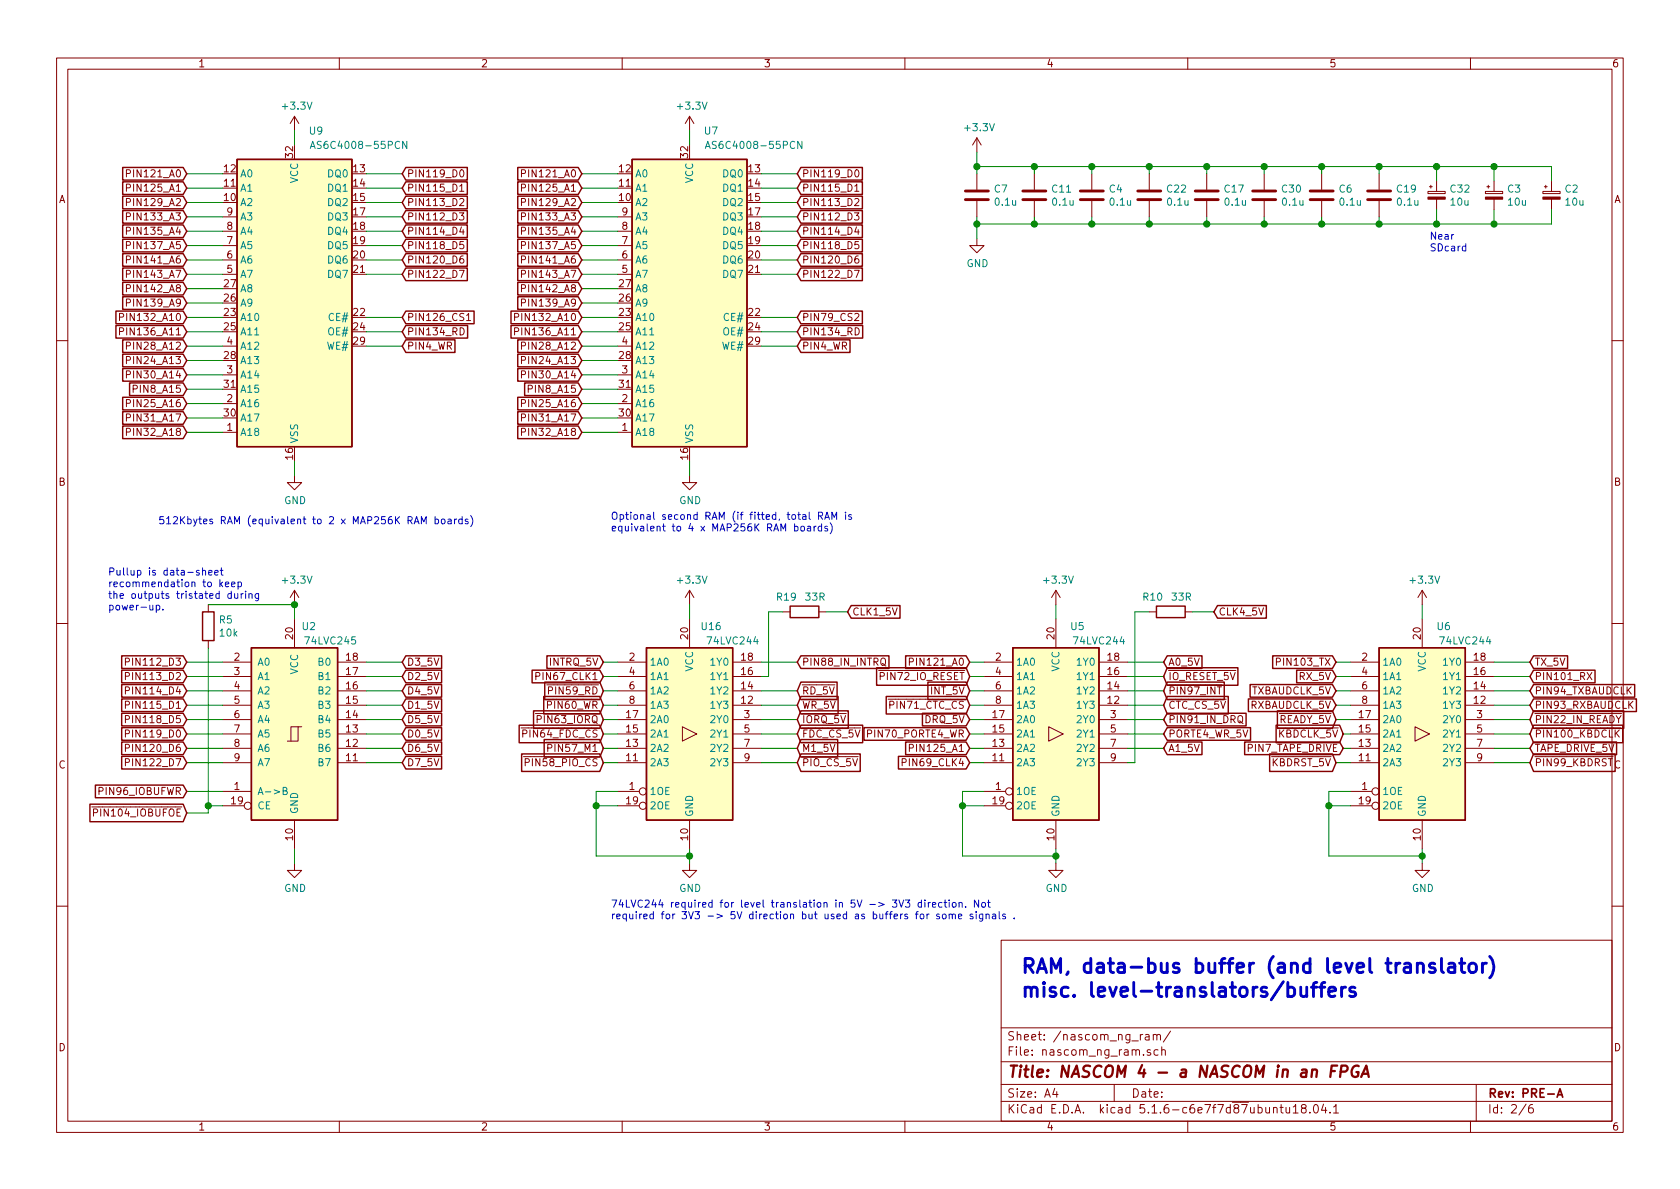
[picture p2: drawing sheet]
<svg xmlns="http://www.w3.org/2000/svg" width="297mm" height="210mm" viewBox="0 0 297 210" stroke-linecap="round" stroke-linejoin="round" font-family="sans-serif">
<g fill="none" stroke="#840000" stroke-width=".18">
<path d="M10 10.3h277v189.9h-277zM12 12.2h273v186.1h-273zM60 10.3v1.9M110 10.3v1.9M160 10.3v1.9M210 10.3v1.9M260 10.3v1.9M22.4 30.7l.6-.1v-.5l-.2-.1h-.4v1.3M22.4 33.2h.6v-.5l-.2-.1h-.4v1.2M22.4 38.3l.6-.1v-.4l-.2-.2h-.4v1.3M22.4 35.8l.6-.1v-.5l-.2-.1h-.4v1.3M39.4 38.3h2.5"/>
<path d="M52.1 20.6v2.5M52.1 20.6l-.8 1.2M52.1 20.6l.7 1.2M81.2 37.6h.8l-.4 .5 .3 .1 .1 .5-.2 .2-.6-.1M81.3 35.2l.5-.1 .2 .4-.8 .9h.8M81.3 32.9l.3-.3v1.2M81.3 33.8h.7M81.4 30.1l.2-.1a.67 .67 0 0 1 .4 .7 .67 .67 0 0 1-.4 .6l-.3-.5zM92.2 30.7l.6-.1 .1-.5-.2-.1h-.5v1.3M92.2 33.2h.6l.1-.5-.2-.1h-.5v1.2M92.2 38.3l.6-.1 .1-.4-.2-.2h-.5v1.3M92.2 35.8l.6-.1 .1-.5-.2-.1h-.5v1.3"/>
<path d="M109.2 38.3h2.6M121.9 20.6l-.7 1.2M121.9 20.6v2.5M121.9 20.6l.8 1.2M151.1 37.6h.8l-.5 .5 .4 .1 .1 .5-.3 .2-.5-.1M151.1 32.9l.4-.3v1.2M151.1 35.2l.5-.1 .3 .4-.8 .9h.8M151.1 33.8h.8M151.3 30.1l.1-.1a.67 .67 0 0 1 .5 .7 .67 .67 0 0 1-.5 .6 .83 .83 0 0 1-.1-1.2zM172.7 24.4l-.7 1.2M172.7 24.4v2.5M172.7 30.7v2.8"/>
<path d="M172.7 35.6v2.7M172.7 24.4l.8 1.2M182.9 30.7v2.8M182.9 35.6v2.7M193 30.7v2.8M193 35.6v2.7M203.2 30.7v2.8M203.2 35.6v2.7M213.4 30.7v2.8M213.4 35.6v2.7M223.5 30.7v2.8M223.5 35.6v2.7"/>
<path d="M233.7 30.7v2.8M233.7 35.6v2.7M243.8 30.7v2.8M243.8 35.6v2.7M252.5 33.9h3v.3h-3zM252.7 33h.5M253 32.8v.5M254 32v1.9M254 35.2v1.9M262.6 33.9h3.1v.3h-3.1zM262.9 33h.5M263.1 32.8v.5"/>
<path d="M264.2 32v1.9M264.2 35.2v1.9M272.8 33.9h3v.3h-3zM273 33h.6M273.3 32.8v.5M274.3 32v1.9M274.3 35.2v1.9M21.1 58.6h.6l.2-.2-.1-.3-.2-.1h-.5v1.2M21.1 56.1l.6-.1 .2-.2-.1-.3-.2-.1h-.5v1.3M22.4 40.8h.6v-.5l-.2-.1h-.4v1.2M22.4 43.4l.6-.1v-.5l-.2-.1h-.4v1.3M22.4 45.9h.6v-.5l-.2-.1h-.4v1.2"/>
<path d="M22.4 53.5h.6v-.5l-.2-.1h-.4v1.2M22.4 51l.6-.1v-.4l-.2-.2h-.4v1.3M22.4 48.5l.6-.1v-.5l-.2-.1h-.4v1.3M39.4 48.5h2.5M39.4 46h2.5M39.4 43.4h2.5M39.4 40.9h2.5M81.2 47.8h.9l-.6 1.3M81.4 58a.64 .64 0 0 1 .7 .6 .64 .64 0 0 1-.7 .6zM81.6 40.1l-.3 .9h.8M81.9 45.3h-.4a.81 .81 0 0 0 0 1.2h.4l.1-.5-.2-.3h-.3l-.2 .3M81.9 40.6v.8"/>
<path d="M81.9 42.7h-.5l-.1 .6 .5-.1 .2 .3v.3l-.2 .2-.5-.1M82.5 55.8l.4-.4v1.3M82.5 56.7h.7M91 56.1l.6-.1 .1-.2-.1-.3-.1-.1h-.5v1.3M91 58.6h.6l.1-.2-.1-.3-.1-.1h-.5v1.2M92.2 53.5h.6l.1-.5-.2-.1h-.5v1.2M92.2 48.5l.6-.1 .1-.5-.2-.1h-.5v1.3M92.2 51l.6-.1 .1-.4-.2-.2h-.5v1.3M92.2 45.9h.6l.1-.5-.2-.1h-.5v1.2M92.2 40.8h.6l.1-.5-.2-.1h-.5v1.2M92.2 43.4l.6-.1 .1-.5-.2-.1h-.5v1.3M109.2 48.5h2.6"/>
<path d="M109.2 46h2.6M109.2 43.4h2.6M109.2 40.9h2.6M151.1 47.8h.8l-.5 1.3M151.1 55.5l.5-.1 .3 .4-.8 .9h.8M151.2 58a.64 .64 0 0 1 .7 .6 .64 .64 0 0 1-.7 .6zM151.4 40.1l-.3 .9h.8M151.7 45.3h-.3a.81 .81 0 0 0 0 1.2h.3l.2-.5-.3-.3h-.2l-.3 .3M151.7 40.6v.8M151.8 42.7h-.6l-.1 .6 .5-.1 .3 .3v.3l-.3 .2-.5-.1M172.7 42.2v1.2h1.3l-1.3 1.3-1.3-1.3h1.3M10 60.2h2"/>
<path d="M22.4 63.7l.6-.1v-.4l-.2-.2h-.4v1.3M22.4 61.2l.6-.1v-.5l-.2-.1h-.4v1.3M22.4 76.4l.6-.1v-.4l-.2-.2h-.4v1.3M22.4 73.9l.6-.1v-.5l-.2-.1h-.4v1.3M22.4 71.3h.6v-.5l-.2-.1h-.4v1.2M22.4 66.2h.6v-.5l-.2-.1h-.4v1.2M23.5 68.8l.7-.1v-.5l-.7-.1v1.3M39.4 76.4h2.5M39.4 71.4h2.5M39.4 66.3h2.5M39.4 61.2h2.5M92.2 66.2h.6l.1-.5-.2-.1h-.5v1.2"/>
<path d="M92.2 71.3h.6l.1-.5-.2-.1h-.5v1.2M92.2 73.9l.6-.1 .1-.5-.2-.1h-.5v1.3M92.2 76.4l.6-.1 .1-.4-.2-.2h-.5v1.3M92.2 61.2l.6-.1 .1-.5-.2-.1h-.5v1.3M92.2 63.7l.6-.1 .1-.4-.2-.2h-.5v1.3M93.4 68.8l.7-.1v-.5l-.7-.1v1.3M109.2 76.4h2.6M109.2 71.4h2.6M109.2 66.3h2.6M109.2 61.2h2.6M285 60.2h2M52.1 84.1v1.2h1.2l-1.2 1.3-1.3-1.3h1.3"/>
<path d="M121.9 84.1v1.2h1.3l-1.3 1.3-1.3-1.3h1.3M10 110.3h2M22.2 117l.6-.1v-.4l-.1-.1h-.5v1.2M22.2 119.6l.6-.1v-.5l-.1-.1h-.5v1.3M36.8 106.9v1.3M36.8 113.3v1.2M39.4 119.6h5M39.4 117.1h5M52.1 104.4l-.8 1.3M52.1 104.4v2.5M52.1 109.5v5M52.1 104.4l.7 1.3"/>
<path d="M59.7 119.6h5.1M59.7 117.1h5.1M94.7 119.6l.7-.1v-.5l-.2-.1h-.5v1.3M109.2 119.6h5.1M109.2 117.1h5.1M121.9 104.4v2.5M121.9 109.5v5M121.9 104.4l-.7 1.3M121.9 104.4l.8 1.3M129.5 119.6h5.1M129.5 117.1h5.1M138.4 108.2h1.3"/>
<path d="M144.8 108.2h1.2M155.3 118.6h1.3M155.8 116.6l.2-.2a.44 .44 0 0 1 .6 .4l-.1 .7-.2 .1h-.4a1 1 0 0 1-.1-1zM156 117.3l.6 .5M160.8 117h.6v-.5l-.1-.1h-.5v1.2M174 119.6h5.1M174 117.1h5.1M186.7 104.4l-.8 1.3M186.7 104.4v2.5M186.7 109.5v5M186.7 104.4l.8 1.3M194.3 119.6h5.1"/>
<path d="M194.3 117.1h5.1M203.2 108.2h1.3M209.5 108.2h1.3M225.7 117l.6-.1v-.4l-.1-.1h-.5v1.2M238.8 119.6h5M238.8 117.1h5M251.5 104.4v2.5M251.5 109.5v5M251.5 104.4l-.8 1.3M251.5 104.4l.7 1.3M259.1 119.6h5.1M259.1 117.1h5.1"/>
<path d="M280.6 118.9l.9 1.3M281.5 118.9l-.9 1.3M285 110.3h2M22.2 127.2l.6-.1v-.4l-.1-.2h-.5v1.3M22.2 134.8l.6-.1v-.4l-.1-.1h-.5v1.2M22.2 132.3l.6-.1v-.5l-.1-.1h-.5v1.3M22.2 122.1l.6-.1v-.4l-.1-.1h-.5v1.2M22.2 124.7l.6-.1v-.5l-.1-.1h-.5v1.3M22.2 129.7l.6-.1v-.4l-.1-.1h-.5v1.2M39.4 139.9h5M39.4 134.9h5M39.4 124.7h5"/>
<path d="M39.4 132.3h5M39.4 122.2h5M39.4 129.8h5M39.4 127.2h5M52.7 128.5h-1.3v2.6M53.3 128.5h-.6v2.6h-1.9M59.7 134.9h5.1M59.7 124.7h5.1M59.7 132.3h5.1M59.7 122.2h5.1M59.7 129.8h5.1M59.7 127.2h5.1"/>
<path d="M92.1 128.7h1.3M92.4 129.7l.7-.1v-.4l-.7-.1v1.2M92.6 133.8h1.2M92.9 134.8h.6l.1-.2-.1-.3-.2-.1h-.4v1.2M94.7 126.2h1.2M95 127.2l.7-.1v-.4l-.7-.2v1.3M96.5 123.6h1.3M96.9 132.3l.6-.1 .1-.2-.1-.3-.2-.1h-.4v1.3M109.2 139.9h3.8M109.2 134.9h5.1M109.2 124.7h5.1M109.2 132.3h5.1"/>
<path d="M109.2 122.2h5.1M109.2 129.8h5.1M109.2 127.2h5.1M120.6 128.5l2.6 1.3-2.6 1.3zM129.5 134.9h5.1M129.5 124.7h5.1M129.5 132.3h5.1M129.5 122.2h5.1M129.5 129.8h5.1M129.5 127.2h5.1M157 123.6h1.3M159.5 134.8h.6l.1-.5-.2-.1h-.5v1.2"/>
<path d="M160.8 132.3l.6-.1v-.5l-.1-.1h-.5v1.3M174 139.9h3.8M174 134.9h5.1M174 124.7h5.1M174 132.3h5.1M174 122.2h5.1M174 129.8h5.1M174 127.2h5.1M185.4 128.5l2.6 1.3-2.6 1.3zM194.3 134.9h5.1M194.3 124.7h5.1M194.3 132.3h5.1"/>
<path d="M194.3 122.2h5.1M194.3 129.8h5.1M194.3 127.2h5.1M215.2 121.5h.8M218.9 126.7a.45 .45 0 0 1 .8 0 .88 .88 0 0 1-.3 1.1h-.4a1.07 1.07 0 0 1-.1-1.1zM219.1 127.5l.7 .4M238.8 139.9h3.8M238.8 134.9h5M238.8 124.7h5M238.8 132.3h5M238.8 122.2h5M238.8 129.8h5"/>
<path d="M238.8 127.2h5M250.2 128.5l2.5 1.3-2.5 1.3zM259.1 134.9h5.1M259.1 124.7h5.1M259.1 132.3h5.1M259.1 122.2h5.1M259.1 129.8h5.1M259.1 127.2h5.1M284.4 134.2h.7M285.7 129.6l.6 .7M286.3 129.1l-.7 .7M288.2 124.6l.5 .7"/>
<path d="M288.7 124l-.7 .7M16.2 142.7h1.3M16.5 143.7h.6l.2-.2-.1-.3-.2-.2h-.5v1.3M39.4 142.5h3.8M52.1 152.6v1.3h1.2l-1.2 1.3-1.3-1.3h1.3M52.1 145v5.1M109.2 142.5h3.8M121.9 152.6v1.3h1.3l-1.3 1.3-1.3-1.3h1.3M121.9 145v5.1M174 142.5h3.8M186.7 152.6v1.3h1.3l-1.3 1.3-1.3-1.3h1.3M186.7 145v5.1"/>
<path d="M238.8 142.5h3.8M251.5 152.6v1.3h1.2l-1.2 1.3-1.3-1.3h1.3M251.5 145v5.1M10 160.2h2M177 166.3h108v32h-108zM285 160.2h2M60 198.3v1.9M110 198.3v1.9M160 198.3v1.9M177 194.8h108M177 191.8h108M177 187.8h108"/>
<path d="M177 181.8h108M186.5 192.5l-.4 1h1M186.8 193v1M197 191.8v3M202.5 183h.6l.1 .9M203.2 183.3l-.5 .1-.2 .2 .2 .3 .5-.1M203.4 185.7a.37 .37 0 0 0-.6 .1l.1 .2 .5 .2 .1 .1-.2 .3-.5-.1M203.9 183.1l.1-.1a.37 .37 0 0 1 .5 .1v.8M203.9 182.9v1M204.5 183.1l.2-.2 .4 .1 .1 .9M204.7 185.7l-.4-.1-.3 .3 .1 .6 .2 .1 .4-.1M205.4 185.7h.1a.37 .37 0 0 1 .5 .1v.8"/>
<path d="M205.4 185.1v1.5M207 182.3l-1.3 2M210 198.3v1.9M225.2 196l.2-.2 .3 .1 .1 .9M226.3 195.8h.6M226.5 195.3v1.3l.4 .2M227.4 195.8l.1 .9 .3 .1 .2-.1M228 195.8v1M228.7 195.8l.4-.5v1.5M228.7 196.8h.8M230.4 196l-.3-.2v-.3a.48 .48 0 0 1 .8 0l-.1 .4-.7 .2v.4l.3 .3h.3l.2-.3v-.4l-.2-.1M231.6 196.7v.1"/>
<path d="M232.4 195.4l.2-.1a.8 .8 0 0 1 .5 .8 .8 .8 0 0 1-.5 .7 1 1 0 0 1-.2-1.4zM234 195.2l-.3 1.1h.9M234.4 195.8v1M235.2 196.7v.1M235.8 195.8l.4-.5v1.5M235.8 196.8h.9M260 198.3v1.9M261 191.8v6.5M269.8 195.2l-1.2 2M271 195.3a.62 .62 0 0 0-.7 .7v.7l.3 .1 .4-.1 .1-.5-.1-.2-.4-.1-.3 .3"/>
<circle cx="113.7" cy="139.9" r=".63"/>
<circle cx="178.4" cy="139.9" r=".63"/>
<circle cx="243.2" cy="139.9" r=".63"/>
<circle cx="43.8" cy="142.5" r=".63"/>
<circle cx="113.7" cy="142.5" r=".63"/>
<circle cx="178.4" cy="142.5" r=".63"/>
<circle cx="243.2" cy="142.5" r=".63"/>
</g>
<path d="M275.3 194l.5-1.5 .5 1.5M275.5 193.6h.7" fill="none" stroke="#840000" stroke-width=".3"/>
<path d="M235.4 189.4h.6M236.4 188.4h-.9l-.3 2M237.1 189.5h.7a.56 .56 0 0 0 .5-.5 .56 .56 0 0 0-.4-.6h-.7l-.3 2M240.2 188.5a1.01 1.01 0 0 0-1.1 .3 1.01 1.01 0 0 0-.1 1.2 .65 .65 0 0 0 1.1 .3l.1-.7h-.4M240.7 190.4l.9-2 .4 2M240.9 189.9h1" fill="none" stroke="#840000" stroke-width=".41"/>
<g fill="none" stroke="#840000" stroke-width=".25">
<path d="M21.7 39.8h10.7l.6 1.1-.6 1.1h-10.7zM21.7 29.6h10.7l.6 1.1-.6 1.1h-10.7zM21.7 32.2h10.7l.6 1.1-.6 1.1h-10.7zM21.7 37.2h10.7l.6 1.1-.6 1.2h-10.7zM21.7 34.7h10.7l.6 1.1-.6 1.1h-10.7zM41.9 28.2h20.3v50.8h-20.3zM71.8 37.2h10.8v2.3h-10.8l-.7-1.2zM71.8 29.6h10.8v2.2h-10.8l-.7-1.1zM71.8 39.8h10.8v2.2h-10.8l-.7-1.1zM71.8 34.7h10.8v2.2h-10.8l-.7-1.1zM71.8 32.2h10.8v2.2h-10.8l-.7-1.1zM91.5 29.6h10.7l.7 1.1-.7 1.1h-10.7z"/>
<path d="M91.5 32.2h10.7l.7 1.1-.7 1.1h-10.7zM91.5 37.2h10.7l.7 1.1-.7 1.2h-10.7zM91.5 39.8h10.7l.7 1.1-.7 1.1h-10.7zM91.5 34.7h10.7l.7 1.1-.7 1.1h-10.7zM111.8 28.2h20.3v50.8h-20.3zM141.6 29.6h10.9v2.2h-10.9l-.6-1.1zM141.6 32.2h10.9v2.2h-10.9l-.6-1.1zM141.6 34.7h10.9v2.2h-10.9l-.6-1.1zM141.6 37.2h10.9v2.3h-10.9l-.6-1.2zM141.6 39.8h10.9v2.2h-10.9l-.6-1.1zM20.5 57.6h11.9l.6 1.1-.6 1.1h-11.9zM20.5 55h11.9l.6 1.1-.6 1.1h-11.9z"/>
<path d="M21.7 42.3h10.7l.6 1.1-.6 1.1h-10.7zM21.7 44.9h10.7l.6 1.1-.6 1.1h-10.7zM21.7 52.5h10.7l.6 1.1-.6 1.1h-10.7zM21.7 49.9h10.7l.6 1.1-.6 1.2h-10.7zM21.7 47.4h10.7l.6 1.1-.6 1.1h-10.7zM71.8 44.9h10.8v2.2h-10.8l-.7-1.1zM71.8 42.3h10.8v2.2h-10.8l-.7-1.1zM71.8 57.6h10.9v2.2h-10.9l-.7-1.1zM71.8 55h12v2.2h-12l-.7-1.1zM71.8 47.4h10.8v2.2h-10.8l-.7-1.1zM90.3 55h11.9l.7 1.1-.7 1.1h-11.9zM90.3 57.6h11.9l.7 1.1-.7 1.1h-11.9z"/>
<path d="M91.5 52.5h10.7l.7 1.1-.7 1.1h-10.7zM91.5 47.4h10.7l.7 1.1-.7 1.1h-10.7zM91.5 49.9h10.7l.7 1.1-.7 1.2h-10.7zM91.5 44.9h10.7l.7 1.1-.7 1.1h-10.7zM91.5 42.3h10.7l.7 1.1-.7 1.1h-10.7zM141.6 47.4h10.9v2.2h-10.9l-.6-1.1zM141.6 44.9h10.9v2.2h-10.9l-.6-1.1zM141.6 42.3h10.9v2.2h-10.9l-.6-1.1zM141.6 57.6h10.9v2.2h-10.9l-.6-1.1zM141.6 55h10.9v2.2h-10.9l-.6-1.1zM21.7 62.6h10.7l.6 1.1-.6 1.2h-10.7zM21.7 60.1h10.7l.6 1.1-.6 1.1h-10.7z"/>
<path d="M21.7 75.3h10.7l.6 1.1-.6 1.2h-10.7zM21.7 72.8h10.7l.6 1.1-.6 1.1h-10.7zM21.7 70.3h10.7l.6 1.1-.6 1.1h-10.7zM21.7 65.2h10.7l.6 1.1-.6 1.1h-10.7zM22.9 67.7h9.5l.6 1.1-.6 1.1h-9.5zM71.8 60.1h8.6v2.2h-8.6l-.7-1.1zM91.5 65.2h10.7l.7 1.1-.7 1.1h-10.7zM91.5 70.3h10.7l.7 1.1-.7 1.1h-10.7zM91.5 72.8h10.7l.7 1.1-.7 1.1h-10.7zM91.5 75.3h10.7l.7 1.1-.7 1.2h-10.7zM91.5 60.1h10.7l.7 1.1-.7 1.1h-10.7zM91.5 62.6h10.7l.7 1.1-.7 1.2h-10.7z"/>
<path d="M92.8 67.7h9.4l.7 1.1-.7 1.1h-9.4zM141.6 60.1h8.7v2.2h-8.7l-.6-1.1zM21.5 116h10.9l.6 1.1-.6 1.1h-10.9zM21.5 118.5h10.9l.6 1.1-.6 1.1h-10.9zM35.8 108.2h2v5.1h-2zM44.4 114.5h15.3v30.5h-15.3zM71.8 116h6.3v2.2h-6.3l-.7-1.1zM71.8 118.5h6.3v2.2h-6.3l-.7-1.1zM94.1 118.5h11.9l.7 1.1-.7 1.1h-11.9zM96.7 116h9.3l.7 1.1-.7 1.1h-9.3zM114.3 114.5h15.2v30.5h-15.2zM139.7 107.2h5.1v2h-5.1z"/>
<path d="M141.6 116h15.6v2.2h-15.6l-.6-1.1zM150.5 107.1h8.6v2.2h-8.6l-.6-1.1zM155 118.1h15.8l.6 1.5-.6 1.6h-15.8zM160.1 116h10.7l.6 1.1-.6 1.1h-10.7zM179.1 114.5h15.2v30.5h-15.2zM204.5 107.2h5v2h-5zM206.4 116h6.1v2.2h-6.1l-.7-1.1zM206.4 118.1h12.5v3.1h-12.5l-.7-1.6zM215.3 107.1h8.6v2.2h-8.6l-.7-1.1zM225 116h10.6l.6 1.1-.6 1.1h-10.6zM229.3 118.5h6.3l.6 1.1-.6 1.1h-6.3zM243.8 114.5h15.3v30.5h-15.3z"/>
<path d="M271.1 116h6.1v2.2h-6.1l-.6-1.1zM271.1 118.5h10.9v2.2h-10.9l-.6-1.1zM16.9 138.8h15.5l.6 1.1-.6 1.2h-15.5zM21.5 126.1h10.9l.6 1.1-.6 1.2h-10.9zM21.5 133.8h10.9l.6 1.1-.6 1.1h-10.9zM21.5 131.2h10.9l.6 1.1-.6 1.1h-10.9zM21.5 121.1h10.9l.6 1.1-.6 1.1h-10.9zM21.5 123.6h10.9l.6 1.1-.6 1.1h-10.9zM21.5 128.7h10.9l.6 1.1-.6 1.1h-10.9zM71.8 121.1h6.3v2.2h-6.3l-.7-1.1zM71.8 126.1h6.3v2.3h-6.3l-.7-1.2zM71.8 123.6h6.3v2.2h-6.3l-.7-1.1z"/>
<path d="M71.8 131.2h6.3v2.2h-6.3l-.7-1.1zM71.8 133.8h6.3v2.2h-6.3l-.7-1.1zM71.8 128.7h6.3v2.2h-6.3l-.7-1.1zM91.8 128.2h14.2l.7 1.6-.7 1.5h-14.2zM92.2 133.3h13.8l.7 1.6-.7 1.5h-13.8zM94.3 125.7h11.7l.7 1.5-.7 1.6h-11.7zM96.1 123.2h9.9l.7 1.5-.7 1.6h-9.9zM96.2 130.8h9.8l.7 1.5-.7 1.6h-9.8zM96.3 120.6h9.7l.7 1.6-.7 1.5h-9.7zM141.6 120.6h6.4v3.1h-6.4l-.6-1.5zM141.6 123.2h6.6v3.1h-6.6l-.6-1.6zM141.6 125.7h8.4v3.1h-8.4l-.6-1.6z"/>
<path d="M141.6 133.3h10.5v3.1h-10.5l-.6-1.5zM141.6 128.2h10.9v3.1h-10.9l-.6-1.5zM141.6 130.8h6.5v3.1h-6.5l-.6-1.6zM152.8 128.7h18l.6 1.1-.6 1.1h-18zM156.7 123.2h14.1l.6 1.5-.6 1.6h-14.1zM158.9 133.8h11.9l.6 1.1-.6 1.1h-11.9zM160.1 131.2h10.7l.6 1.1-.6 1.1h-10.7zM163.1 126.1h7.7l.6 1.1-.6 1.2h-7.7zM164.1 120.6h6.7l.6 1.6-.6 1.5h-6.7zM206.4 126.1h13.9v2.3h-13.9l-.7-1.2zM206.4 120.6h10.1v3.1h-10.1l-.7-1.5zM206.4 131.2h6.1v2.2h-6.1l-.7-1.1z"/>
<path d="M206.4 123.2h10.8v3.1h-10.8l-.7-1.6zM206.4 128.7h14.7v2.2h-14.7l-.7-1.1zM220.1 131.2h16.8l.6 1.1-.6 1.1h-16.8zM220.7 123.6h14.9l.6 1.1-.6 1.1h-14.9zM221 121.1h14.6l.6 1.1-.6 1.1h-14.6zM224.5 133.3h11.1l.6 1.6-.6 1.5h-11.1zM225.6 128.2h11.3l.6 1.6-.6 1.5h-11.3zM225.9 125.7h9.7l.6 1.5-.6 1.6h-9.7zM271.1 133.3h14.5v3.1h-14.5l-.6-1.5zM271.1 128.2h15.8v3.1h-15.8l-.6-1.5zM271.1 123.6h18.2v2.2h-18.2l-.6-1.1zM271.1 121.1h17.9v2.2h-17.9l-.6-1.1z"/>
<path d="M271.1 131.2h14.7v2.2h-14.7l-.6-1.1zM271.1 125.7h16v3.1h-16l-.6-1.6zM15.9 142.2h16.5l.6 1.6-.6 1.5h-16.5z"/>
</g>
<g fill="none" stroke="#840000" stroke-width=".51">
<path d="M170.7 35.3h4.1M170.7 33.8h4.1M180.8 35.3h4.1M180.8 33.8h4.1M191 35.3h4.1M191 33.8h4.1M201.2 35.3h4M201.2 33.8h4M211.3 35.3h4.1M211.3 33.8h4.1M221.5 35.3h4.1M221.5 33.8h4.1"/>
<path d="M231.6 35.3h4.1M231.6 33.8h4.1M241.8 35.3h4.1M241.8 33.8h4.1"/>
</g>
<g fill="#ffffc2" stroke="#ffffc2" stroke-width=".18">
<path d="M111.8 28.2h20.3v50.8h-20.3z"/>
<path d="M41.9 28.2h20.3v50.8h-20.3z"/>
<path d="M179.1 114.5h15.2v30.5h-15.2z"/>
<path d="M114.3 114.5h15.2v30.5h-15.2z"/>
<path d="M44.4 114.5h15.3v30.5h-15.3z"/>
<path d="M243.8 114.5h15.3v30.5h-15.3z"/>
</g>
<path d="M54.9 26.3l.4-1.3 .4 1.3M55 25.9h.6M71.9 25v1.3l-.7-1.3v1.3M124.7 26.3l.4-1.3 .5 1.3M124.8 25.9h.7M141.8 25v1.3l-.8-1.3v1.3M50.1 139.8h.5l.1-.4-.6-.2v1.3h.4l.3-.2v-.2l-.3-.3" fill="none" stroke="#008484" stroke-width=".18"/>
<g fill="#840000" stroke="#840000" stroke-width=".18">
<path d="M252.5 34.8h3v.4h-3z"/>
<path d="M272.8 34.8h3v.4h-3z"/>
<path d="M262.6 34.8h3.1v.4h-3.1z"/>
</g>
<g fill="none" stroke="#008400" stroke-width=".18">
<path d="M33 30.7h6.4M33 33.3h6.4M33 35.8h6.4M33 38.3h6.4M52.1 23.1v2.5M64.8 30.7h6.3M64.8 33.3h6.3M64.8 35.8h6.3M64.8 38.3h6.3M102.9 30.7h6.3M102.9 33.3h6.3M102.9 35.8h6.3"/>
<path d="M102.9 38.3h6.3M121.9 23.1v2.5M134.6 30.7h6.4M134.6 33.3h6.4M134.6 35.8h6.4M134.6 38.3h6.4M172.7 29.5h101.6v2.5M172.7 26.9v3.8M172.7 38.3v3.9M182.9 29.5v1.2M182.9 38.3v1.3M193 29.5v1.2"/>
<path d="M193 38.3v1.3M203.2 29.5v1.2M203.2 38.3v1.3M213.4 29.5v1.2M213.4 38.3v1.3M223.5 29.5v1.2M223.5 38.3v1.3M233.7 29.5v1.2M233.7 38.3v1.3M243.8 29.5v1.2M243.8 38.3v1.3M254 29.5v2.5"/>
<path d="M254 37.1v2.5M264.2 29.5v2.5M264.2 37.1v2.5M274.3 37.1v2.5h-101.6M33 48.5h6.4M33 51h6.4M33 53.6h6.4M33 56.1h6.4M33 58.7h6.4M33 40.9h6.4M33 43.4h6.4M33 46h6.4"/>
<path d="M64.8 48.5h6.3M64.8 56.1h6.3M64.8 58.7h6.3M64.8 40.9h6.3M64.8 43.4h6.3M64.8 46h6.3M102.9 48.5h6.3M102.9 51h6.3M102.9 53.6h6.3M102.9 56.1h6.3M102.9 58.7h6.3M102.9 40.9h6.3"/>
<path d="M102.9 43.4h6.3M102.9 46h6.3M134.6 48.5h6.4M134.6 56.1h6.4M134.6 58.7h6.4M134.6 40.9h6.4M134.6 43.4h6.4M134.6 46h6.4M33 63.7h6.4M33 61.2h6.4M33 76.4h6.4M33 73.9h6.4"/>
<path d="M33 71.4h6.4M33 66.3h6.4M33 68.8h6.4M64.8 61.2h6.3M102.9 63.7h6.3M102.9 61.2h6.3M102.9 76.4h6.3M102.9 73.9h6.3M102.9 71.4h6.3M102.9 66.3h6.3M102.9 68.8h6.3M134.6 61.2h6.4"/>
<path d="M52.1 81.5v2.6M121.9 81.5v2.6M33 119.6h6.4M33 117.1h6.4M36.8 114.5v29.3h-3.8M36.8 106.9h15.3v2.6M64.8 119.6h6.3M64.8 117.1h6.3M106.7 119.6h2.5M106.7 117.1h2.5M121.9 106.9v2.6M134.6 117.1h6.4"/>
<path d="M138.4 108.2h-2.5v11.4h-1.3M146 108.2h3.9M171.4 119.6h2.6M171.4 117.1h2.6M186.7 106.9v2.6M199.4 119.6h6.3M199.4 117.1h6.3M203.2 108.2h-2.5v26.7h-1.3M210.8 108.2h3.8M236.2 119.6h2.6M236.2 117.1h2.6M251.5 106.9v2.6"/>
<path d="M264.2 119.6h6.3M264.2 117.1h6.3M33 134.9h6.4M33 139.9h6.4M33 122.2h6.4M33 129.8h6.4M33 124.7h6.4M33 132.3h6.4M33 127.2h6.4M64.8 134.9h6.3M64.8 122.2h6.3M64.8 129.8h6.3"/>
<path d="M64.8 124.7h6.3M64.8 132.3h6.3M64.8 127.2h6.3M106.7 134.9h2.5M106.7 122.2h2.5M106.7 129.8h2.5M106.7 124.7h2.5M106.7 132.3h2.5M106.7 127.2h2.5M109.2 139.9h-3.8v11.5h16.5M134.6 134.9h6.4M134.6 122.2h6.4"/>
<path d="M134.6 129.8h6.4M134.6 124.7h6.4M134.6 132.3h6.4M134.6 127.2h6.4M171.4 134.9h2.6M171.4 122.2h2.6M171.4 129.8h2.6M171.4 124.7h2.6M171.4 132.3h2.6M171.4 127.2h2.6M174 139.9h-3.8v11.5h16.5M199.4 122.2h6.3"/>
<path d="M199.4 129.8h6.3M199.4 124.7h6.3M199.4 132.3h6.3M199.4 127.2h6.3M236.2 134.9h2.6M236.2 122.2h2.6M236.2 124.7h2.6M236.2 127.2h2.6M237.5 129.8h1.3M237.5 132.3h1.3M238.8 139.9h-3.9v11.5h16.6M264.2 134.9h6.3"/>
<path d="M264.2 122.2h6.3M264.2 129.8h6.3M264.2 124.7h6.3M264.2 132.3h6.3M264.2 127.2h6.3M36.8 142.5h2.6M52.1 150.1v2.5M105.4 142.5h3.8M121.9 150.1v2.5M170.2 142.5h3.8M186.7 150.1v2.5M234.9 142.5h3.9"/>
<path d="M251.5 150.1v2.5"/>
</g>
<g fill="none" stroke="#0000c2" stroke-width=".51">
<path d="M230 174.6v1.3l.1 .2a.67 .67 0 0 0 .9-.1M231 174.6v1.6M231.9 174.6h.9M232.8 173.7l-.5 .2-.1 .2v2.1M233.3 174.6h.9M234.2 173.7l-.4 .2-.1 .2v2.1M234.9 175.4l1.2-.2-.1-.5-.7-.1-.2 .1-.2 .2v1l.2 .2 .2 .1 .7-.1M237.2 174.6v1.6M237.9 174.6a.59 .59 0 0 0-.7 .4M239.6 174.7l-.6-.1-.3 .1-.1 .2 .1 .4 .9 .2 .1 .2-.1 .4-.3 .1-.7-.1M250.6 170.6a.62 .62 0 0 1 1.1 .1v1.3M253.7 170.4l-.6-.1-.2 .1-.2 .3 .2 .3 .8 .3 .1 .2-.1 .4-.3 .1-.7-.1"/>
<path d="M254.9 169.5v2.1l.3 .4M256.2 170.4l.2-.1 .7 .1 .1 1.6M257.2 170.9l-.2 .1h-.6a.48 .48 0 0 0-.4 .5 .48 .48 0 0 0 .4 .5h.6l.2-.1M258.1 170.3h.9M258.4 169.5v2.1l.1 .3 .5 .1M259.8 170.6a.69 .69 0 0 1 1.2 .2v.7a.68 .68 0 0 1-.6 .5 .68 .68 0 0 1-.7-.5v-.7zM262.1 170.3v1.7M262.8 170.3a.59 .59 0 0 0-.7 .5M263.4 169.1a2.84 2.84 0 0 1 0 3.8"/>
</g>
<g fill="none" stroke="#0000c2" stroke-width=".18">
<path d="M259.2 43.6l-.4-.1-.3 .3 .1 .5h.6M259.2 43.1v1.3M74.5 92.6v-1.2l.4 .9 .5-.9v1.2M76.9 91.8h.4l.2 .2-.1 .6h-.5M76.9 91.4v1.2M78.1 91.8h.3l.3 .2-.1 .6h-.3l-.2-.1zM79.2 91.8h.5l.1 .8M79.8 92.1h-.5l-.1 .2v.3h.6M80.4 91.8v.8M80.7 91.8l-.3 .2M81.7 91.8h-.3l-.3 .2 .1 .6h.5M81.7 91.4v1.2"/>
<path d="M82.7 91.8h-.3l-.2 .2 .1 .1 .4 .2v.3h-.5M83.2 91.2a1.4 1.4 0 0 1 0 1.9M140.5 93.1h.3l.3 .2-.1 .5h-.5M141.7 93.1h.3l.2 .2v.4l-.2 .2-.3-.1-.1-.1zM142.8 93.1h.5v.8M143.1 90.6v1.1l.2 .1M143.3 93.4h-.4l-.2 .2 .2 .3 .4-.1M143.9 93.1v.8M144.3 93.1l-.4 .2M144.7 91.2h.6l.1-.5-.2-.1h-.5v1.2M145 91.2l.4 .6M145.3 93.1h-.4l-.2 .2 .1 .5h.5"/>
<path d="M145.3 92.6v1.3M145.8 91.8l.4-1.2 .5 1.2M145.9 91.5h.6M146.3 93.1h-.3l-.2 .1 .1 .2 .4 .1v.3h-.5M146.8 92.5a1.47 1.47 0 0 1 0 1.9M147.1 91.8v-1.2l.4 .9 .4-.9v1.2M149.5 90.6v.1M149.5 91v.8M150.5 91.1l-.3-.1-.2 .2 .1 .2 .4 .1v.3h-.5M27.6 107.1l.4-.1 .2 .3-.1 .5h-.5M27.6 107v1.3M28.8 107.7v.2"/>
<path d="M35.2 100.9h-.3l-.2 .1 .1 .2 .4 .1v.3h-.5M35.8 101l.2-.1h.3v.8M35.8 100.4v1.3M36.9 101.3l.6-.1-.1-.3h-.3l-.2 .1 .1 .6h.4M38 101.3l.6-.1-.1-.3h-.3l-.2 .1v.6h.5M38.9 100.9h.5M39 103.3l.4 .5M39.1 100.4v1.1l.3 .2M39.4 102.9l-.5 .5M39.9 103.3l.6-.1-.1-.2-.4-.1-.1 .2v.6h.5M40.9 105h-.4l-.2 .2 .1 .6h.5M40.9 104.5v1.3"/>
<path d="M40.9 103.3l.7-.1-.1-.2-.4-.1-.2 .2 .1 .6h.5M41.5 105l.1 .8h.3l.1-.1M42 105v.8M42.1 103l.4-.1 .2 .2-.1 .6h-.5M42.1 102.9v1.3M42.6 105v.8M43 105h-.3l-.1 .2M43.4 104.5v.2M43.4 105v.8M44 105.1l.2-.1h.3l.1 .8M44 105v.8M45.7 105v1.1l-.2 .1h-.3"/>
<path d="M45.7 105h-.3l-.3 .2 .1 .6h.5M160.1 159.2h.8l-.4 .4 .3 .2v.5l-.2 .1-.5-.1M162.9 159.6h-.3l-.3 .2 .1 .6h.5M162.9 159.2v1.2M163.5 159.2v.1M163.5 159.6v.8M164.1 159.6v.8M164.5 159.6l-.4 .2M164.9 160l.6-.1-.1-.3h-.4l-.1 .2v.6h.5M166.5 159.6h-.3l-.3 .2 .2 .6h.4M166.9 159.6h.5M167.1 159.2v1l.3 .2"/>
<path d="M167.8 159.2v.1M167.8 159.6v.8M168.5 159.6h.3l.2 .2-.1 .6h-.3l-.2-.1zM169.6 159.7l.1-.1h.4v.8M169.6 159.6v.8M173 159.2v1.2l-.7-1.2v1.2M173.7 159.6h.3l.2 .2-.1 .6h-.3l-.2-.2zM174.6 159.6h.5M174.8 159.2v1l.3 .2M162.7 161.8l.2-.2 .4 .2v.4l-.1 .2-.3 .1-.2-.1zM163.9 161.6v.9M164.3 161.6l-.3 .1-.1 .2"/>
<path d="M166.1 161.7l-.3-.1-.2 .2 .1 .2 .4 .1v.3h-.5M166.7 161.7l.3-.1 .3 .3-.1 .5-.3 .1-.2-.1zM167.8 161.8l.2-.2 .3 .1 .1 .8M167.8 161.6v.9M168.4 161.8l.2-.2 .3 .1v.8M169.5 162l.6-.1-.1-.2-.4-.1-.1 .2v.6h.5M170.7 160.3v.1M172 161.7l-.3-.1-.2 .2 .1 .2 .4 .1v.3h-.5M172.6 161.2v.1M172.6 161.6v.9M173.8 161.6v1.1l-.3 .2-.3-.1M173.8 161.7l-.4-.1-.2 .3 .1 .5h.5"/>
<path d="M174.3 161.8l.2-.2 .3 .1 .1 .8M174.3 161.6v.9M175.5 161.7h.5v.8M176 161.9l-.4 .1-.2 .2 .2 .3 .4-.1M176.7 161.2v1.1l.1 .2M177.7 161.7l-.3-.1-.1 .2v.2l.4 .1v.3h-.4M179.3 162.4v.1"/>
</g>
<g fill="#008400" stroke="#008400" stroke-width=".25">
<circle cx="172.7" cy="39.6" r=".51"/>
<circle cx="186.7" cy="151.4" r=".51"/>
<circle cx="264.2" cy="39.6" r=".51"/>
<circle cx="264.2" cy="29.5" r=".51"/>
<circle cx="105.4" cy="142.5" r=".51"/>
<circle cx="254" cy="39.6" r=".51"/>
<circle cx="254" cy="29.5" r=".51"/>
<circle cx="121.9" cy="151.4" r=".51"/>
<circle cx="233.7" cy="29.5" r=".51"/>
<circle cx="213.4" cy="39.6" r=".51"/>
<circle cx="203.2" cy="39.6" r=".51"/>
<circle cx="193" cy="39.6" r=".51"/>
<circle cx="223.5" cy="39.6" r=".51"/>
<circle cx="182.9" cy="39.6" r=".51"/>
<circle cx="233.7" cy="39.6" r=".51"/>
<circle cx="235" cy="142.5" r=".51"/>
<circle cx="251.5" cy="151.4" r=".51"/>
<circle cx="243.8" cy="29.5" r=".51"/>
<circle cx="172.7" cy="29.5" r=".51"/>
<circle cx="243.8" cy="39.6" r=".51"/>
<circle cx="223.5" cy="29.5" r=".51"/>
<circle cx="36.8" cy="142.5" r=".51"/>
<circle cx="52.1" cy="106.9" r=".51"/>
<circle cx="213.4" cy="29.5" r=".51"/>
<circle cx="203.2" cy="29.5" r=".51"/>
<circle cx="170.2" cy="142.5" r=".51"/>
<circle cx="193" cy="29.5" r=".51"/>
<circle cx="182.9" cy="29.5" r=".51"/>
</g>
<g font-size="3.5" fill="#0000c2">
<text x="180.3" y="172.1">RAM, data-bus buffer (and level translator)</text>
<text x="180.3" y="176.3">misc. level-translators/buffers</text>
</g>
<text font-size="2.8" fill="#840000" x="178" y="190.5">Title: NASCOM 4 - a NASCOM in an FPGA</text>
<g font-size="2.1" fill="#840000">
<text x="178" y="184">Sheet: /nascom_ng_ram/</text>
<text x="178" y="186.7">File: nascom_ng_ram.sch</text>
<text x="178" y="196.9">KiCad E.D.A. kicad 5.1.6-c6e7f7d87ubuntu18.04.1</text>
<text x="178" y="194.1">Size: A4</text>
<text x="200" y="194.1">Date:</text>
<text x="263" y="194.1">Rev: PRE-A</text>
<text x="263" y="196.9">Id: 2/6</text>
</g>
<g font-size="1.8" fill="#840000">
<text x="35" y="11.9">1</text>
<text x="85" y="11.9">2</text>
<text x="135" y="11.9">3</text>
<text x="185" y="11.9">4</text>
<text x="235" y="11.9">5</text>
<text x="285" y="11.9">6</text>
<text x="51.8" y="27.9" transform="rotate(-90 51.8 27.9)">32</text>
<text x="121.7" y="27.9" transform="rotate(-90 121.7 27.9)">32</text>
<text x="10.4" y="35.9">A</text>
<text x="23.1" y="31.4">PIN121_A0</text>
<text x="23.1" y="33.9">PIN125_A1</text>
<text x="39.7" y="35.6">10</text>
<text x="39.7" y="33">11</text>
<text x="39.7" y="30.5">12</text>
<text x="62.5" y="30.5">13</text>
<text x="62.5" y="33">14</text>
<text x="62.5" y="35.6">15</text>
<text x="71.9" y="31.4">PIN119_D0</text>
<text x="71.9" y="33.9">PIN115_D1</text>
<text x="92.9" y="31.4">PIN121_A0</text>
<text x="92.9" y="33.9">PIN125_A1</text>
<text x="109.5" y="35.6">10</text>
<text x="109.5" y="33">11</text>
<text x="109.5" y="30.5">12</text>
<text x="132.4" y="30.5">13</text>
<text x="132.4" y="33">14</text>
<text x="132.4" y="35.6">15</text>
<text x="141.8" y="31.4">PIN119_D0</text>
<text x="141.8" y="33.9">PIN115_D1</text>
<text x="285.4" y="35.9">A</text>
<text x="23.1" y="41.5">PIN135_A4</text>
<text x="23.1" y="39">PIN133_A3</text>
<text x="23.1" y="36.4">PIN129_A2</text>
<text x="40.2" y="40.6">8</text>
<text x="40.2" y="38.1">9</text>
<text x="62.5" y="38.1">17</text>
<text x="62.5" y="40.6">18</text>
<text x="71.9" y="39">PIN112_D3</text>
<text x="71.9" y="41.5">PIN114_D4</text>
<text x="71.9" y="36.4">PIN113_D2</text>
<text x="92.9" y="39">PIN133_A3</text>
<text x="92.9" y="41.5">PIN135_A4</text>
<text x="92.9" y="36.4">PIN129_A2</text>
<text x="110" y="40.6">8</text>
<text x="110" y="38.1">9</text>
<text x="132.4" y="38.1">17</text>
<text x="132.4" y="40.6">18</text>
<text x="141.8" y="36.4">PIN113_D2</text>
<text x="141.8" y="39">PIN112_D3</text>
<text x="141.8" y="41.5">PIN114_D4</text>
<text x="23.1" y="44.1">PIN137_A5</text>
<text x="23.1" y="46.6">PIN141_A6</text>
<text x="40.2" y="45.7">6</text>
<text x="40.2" y="43.2">7</text>
<text x="62.5" y="43.2">19</text>
<text x="62.5" y="45.7">20</text>
<text x="71.9" y="46.6">PIN120_D6</text>
<text x="71.9" y="44.1">PIN118_D5</text>
<text x="92.9" y="46.6">PIN141_A6</text>
<text x="92.9" y="44.1">PIN137_A5</text>
<text x="110" y="45.7">6</text>
<text x="110" y="43.2">7</text>
<text x="132.4" y="43.2">19</text>
<text x="132.4" y="45.7">20</text>
<text x="141.8" y="46.6">PIN120_D6</text>
<text x="141.8" y="44.1">PIN118_D5</text>
<text x="23.1" y="51.7">PIN142_A8</text>
<text x="23.1" y="49.1">PIN143_A7</text>
<text x="39.7" y="53.3">26</text>
<text x="39.7" y="50.8">27</text>
<text x="40.2" y="48.3">5</text>
<text x="62.5" y="48.3">21</text>
<text x="71.9" y="49.1">PIN122_D7</text>
<text x="92.9" y="49.1">PIN143_A7</text>
<text x="92.9" y="51.7">PIN142_A8</text>
<text x="109.5" y="53.3">26</text>
<text x="109.5" y="50.8">27</text>
<text x="110" y="48.3">5</text>
<text x="132.4" y="48.3">21</text>
<text x="141.8" y="49.1">PIN122_D7</text>
<text x="22.1" y="59.3">PIN136_A11</text>
<text x="22.1" y="56.8">PIN132_A10</text>
<text x="23.1" y="54.2">PIN139_A9</text>
<text x="39.7" y="55.9">23</text>
<text x="39.7" y="58.4">25</text>
<text x="62.5" y="55.9">22</text>
<text x="62.5" y="58.4">24</text>
<text x="71.9" y="59.3">PIN134_RD</text>
<text x="71.9" y="56.8">PIN126_CS1</text>
<text x="91.9" y="56.8">PIN132_A10</text>
<text x="91.9" y="59.3">PIN136_A11</text>
<text x="92.9" y="54.2">PIN139_A9</text>
<text x="109.5" y="55.9">23</text>
<text x="109.5" y="58.4">25</text>
<text x="132.4" y="55.9">22</text>
<text x="132.4" y="58.4">24</text>
<text x="141.8" y="59.3">PIN134_RD</text>
<text x="141.8" y="56.8">PIN79_CS2</text>
<text x="23.1" y="64.4">PIN24_A13</text>
<text x="23.1" y="61.8">PIN28_A12</text>
<text x="39.7" y="63.5">28</text>
<text x="40.2" y="61">4</text>
<text x="62.5" y="61">29</text>
<text x="71.9" y="61.8">PIN4_WR</text>
<text x="92.9" y="61.8">PIN28_A12</text>
<text x="92.9" y="64.4">PIN24_A13</text>
<text x="109.5" y="63.5">28</text>
<text x="110" y="61">4</text>
<text x="132.4" y="61">29</text>
<text x="141.8" y="61.8">PIN4_WR</text>
<text x="23.1" y="66.9">PIN30_A14</text>
<text x="24.1" y="69.5">PIN8_A15</text>
<text x="39.7" y="68.6">31</text>
<text x="40.2" y="71.1">2</text>
<text x="40.2" y="66">3</text>
<text x="92.9" y="66.9">PIN30_A14</text>
<text x="93.9" y="69.5">PIN8_A15</text>
<text x="109.5" y="68.6">31</text>
<text x="110" y="71.1">2</text>
<text x="110" y="66">3</text>
<text x="23.1" y="77.1">PIN32_A18</text>
<text x="23.1" y="74.5">PIN31_A17</text>
<text x="23.1" y="72">PIN25_A16</text>
<text x="39.7" y="73.7">30</text>
<text x="40.2" y="76.2">1</text>
<text x="92.9" y="72">PIN25_A16</text>
<text x="92.9" y="74.5">PIN31_A17</text>
<text x="92.9" y="77.1">PIN32_A18</text>
<text x="109.5" y="73.7">30</text>
<text x="110" y="76.2">1</text>
<text x="51.8" y="81.2" transform="rotate(-90 51.8 81.2)">16</text>
<text x="121.7" y="81.2" transform="rotate(-90 121.7 81.2)">16</text>
<text x="10.4" y="85.9">B</text>
<text x="285.4" y="85.9">B</text>
<text x="51.8" y="113" transform="rotate(-90 51.8 113)">20</text>
<text x="121.7" y="113" transform="rotate(-90 121.7 113)">20</text>
<text x="150.6" y="108.8">CLK1_5V</text>
<text x="186.4" y="113" transform="rotate(-90 186.4 113)">20</text>
<text x="215.4" y="108.8">CLK4_5V</text>
<text x="251.2" y="113" transform="rotate(-90 251.2 113)">20</text>
<text x="23.1" y="117.7">PIN112_D3</text>
<text x="41.4" y="116.8">2</text>
<text x="41.4" y="119.4">3</text>
<text x="61.3" y="119.4">17</text>
<text x="61.3" y="116.8">18</text>
<text x="71.9" y="117.7">D3_5V</text>
<text x="97.2" y="117.7">INTRQ_5V</text>
<text x="111.3" y="116.8">2</text>
<text x="111.3" y="119.4">4</text>
<text x="131.1" y="119.4">16</text>
<text x="131.1" y="116.8">18</text>
<text x="141.8" y="117.7">PIN88_IN_INTRQ</text>
<text x="161.5" y="117.7">PIN121_A0</text>
<text x="176" y="116.8">2</text>
<text x="176" y="119.4">4</text>
<text x="195.9" y="119.4">16</text>
<text x="195.9" y="116.8">18</text>
<text x="206.5" y="117.7">A0_5V</text>
<text x="226.3" y="117.7">PIN103_TX</text>
<text x="240.8" y="116.8">2</text>
<text x="240.8" y="119.4">4</text>
<text x="260.7" y="119.4">16</text>
<text x="260.7" y="116.8">18</text>
<text x="271.3" y="117.7">TX_5V</text>
<text x="23.1" y="122.8">PIN114_D4</text>
<text x="23.1" y="120.3">PIN113_D2</text>
<text x="23.1" y="125.3">PIN115_D1</text>
<text x="41.4" y="121.9">4</text>
<text x="41.4" y="124.5">5</text>
<text x="61.3" y="124.5">15</text>
<text x="61.3" y="121.9">16</text>
<text x="71.9" y="120.3">D2_5V</text>
<text x="71.9" y="122.8">D4_5V</text>
<text x="71.9" y="125.3">D1_5V</text>
<text x="95.4" y="120.3">PIN67_CLK1</text>
<text x="97.1" y="125.3">PIN60_WR</text>
<text x="97.4" y="122.8">PIN59_RD</text>
<text x="111.3" y="121.9">6</text>
<text x="111.3" y="124.5">8</text>
<text x="131.1" y="124.5">12</text>
<text x="131.1" y="121.9">14</text>
<text x="141.8" y="122.8">RD_5V</text>
<text x="141.8" y="125.3">WR_5V</text>
<text x="156" y="120.3">PIN72_IO_RESET</text>
<text x="157.7" y="125.3">PIN71_CTC_CS</text>
<text x="164.7" y="122.8">INT_5V</text>
<text x="176" y="121.9">6</text>
<text x="176" y="124.5">8</text>
<text x="195.9" y="124.5">12</text>
<text x="195.9" y="121.9">14</text>
<text x="206.5" y="122.8">PIN97_INT</text>
<text x="206.5" y="125.3">CTC_CS_5V</text>
<text x="206.5" y="120.3">IO_RESET_5V</text>
<text x="221.1" y="125.3">RXBAUDCLK_5V</text>
<text x="221.3" y="122.8">TXBAUDCLK_5V</text>
<text x="229.8" y="120.3">RX_5V</text>
<text x="240.8" y="121.9">6</text>
<text x="240.8" y="124.5">8</text>
<text x="260.7" y="124.5">12</text>
<text x="260.7" y="121.9">14</text>
<text x="271.3" y="125.3">PIN93_RXBAUDCLK</text>
<text x="271.3" y="122.8">PIN94_TXBAUDCLK</text>
<text x="271.3" y="120.3">PIN101_RX</text>
<text x="23.1" y="127.9">PIN118_D5</text>
<text x="23.1" y="130.4">PIN119_D0</text>
<text x="41.4" y="127">6</text>
<text x="41.4" y="129.5">7</text>
<text x="61.3" y="129.5">13</text>
<text x="61.3" y="127">14</text>
<text x="71.9" y="127.9">D5_5V</text>
<text x="71.9" y="130.4">D0_5V</text>
<text x="92.9" y="130.4">PIN64_FDC_CS</text>
<text x="95.5" y="127.9">PIN63_IORQ</text>
<text x="110.8" y="129.5">15</text>
<text x="110.8" y="127">17</text>
<text x="131.6" y="127">3</text>
<text x="131.6" y="129.5">5</text>
<text x="141.8" y="127.9">IORQ_5V</text>
<text x="141.8" y="130.4">FDC_CS_5V</text>
<text x="153.7" y="130.4">PIN70_PORTE4_WR</text>
<text x="163.6" y="127.9">DRQ_5V</text>
<text x="175.6" y="129.5">15</text>
<text x="175.6" y="127">17</text>
<text x="196.4" y="127">3</text>
<text x="196.4" y="129.5">5</text>
<text x="206.5" y="127.9">PIN91_IN_DRQ</text>
<text x="206.5" y="130.4">PORTE4_WR_5V</text>
<text x="226.1" y="130.4">KBDCLK_5V</text>
<text x="226.1" y="127.9">READY_5V</text>
<text x="240.3" y="129.5">15</text>
<text x="240.3" y="127">17</text>
<text x="261.1" y="127">3</text>
<text x="261.1" y="129.5">5</text>
<text x="271.3" y="130.4">PIN100_KBDCLK</text>
<text x="271.3" y="127.9">PIN22_IN_READY</text>
<text x="10.4" y="135.9">C</text>
<text x="23.1" y="135.5">PIN122_D7</text>
<text x="23.1" y="133">PIN120_D6</text>
<text x="41.4" y="132.1">8</text>
<text x="41.4" y="134.6">9</text>
<text x="61.3" y="134.6">11</text>
<text x="61.3" y="132.1">12</text>
<text x="71.9" y="133">D6_5V</text>
<text x="71.9" y="135.5">D7_5V</text>
<text x="93.5" y="135.5">PIN58_PIO_CS</text>
<text x="97.5" y="133">PIN57_M1</text>
<text x="110.8" y="134.6">11</text>
<text x="110.8" y="132.1">13</text>
<text x="131.6" y="132.1">7</text>
<text x="131.6" y="134.6">9</text>
<text x="141.8" y="135.5">PIO_CS_5V</text>
<text x="141.8" y="133">M1_5V</text>
<text x="160.1" y="135.5">PIN69_CLK4</text>
<text x="161.5" y="133">PIN125_A1</text>
<text x="175.6" y="134.6">11</text>
<text x="175.6" y="132.1">13</text>
<text x="196.4" y="132.1">7</text>
<text x="196.4" y="134.6">9</text>
<text x="206.5" y="133">A1_5V</text>
<text x="220.7" y="133">PIN7_TAPE_DRIVE</text>
<text x="224.9" y="135.5">KBDRST_5V</text>
<text x="240.3" y="134.6">11</text>
<text x="240.3" y="132.1">13</text>
<text x="261.1" y="132.1">7</text>
<text x="261.1" y="134.6">9</text>
<text x="271.3" y="135.5">PIN99_KBDRST</text>
<text x="271.3" y="133">TAPE_DRIVE_5V</text>
<text x="285.4" y="135.9">C</text>
<text x="17.9" y="140.6">PIN96_IOBUFWR</text>
<text x="40.9" y="142.2">19</text>
<text x="41.4" y="139.7">1</text>
<text x="110.8" y="142.2">19</text>
<text x="111.3" y="139.7">1</text>
<text x="175.6" y="142.2">19</text>
<text x="176" y="139.7">1</text>
<text x="240.3" y="142.2">19</text>
<text x="240.8" y="139.7">1</text>
<text x="17.3" y="144.4">PIN104_IOBUFOE</text>
<text x="51.8" y="148.5" transform="rotate(-90 51.8 148.5)">10</text>
<text x="121.7" y="148.5" transform="rotate(-90 121.7 148.5)">10</text>
<text x="186.4" y="148.5" transform="rotate(-90 186.4 148.5)">10</text>
<text x="251.2" y="148.5" transform="rotate(-90 251.2 148.5)">10</text>
<text x="10.4" y="185.9">D</text>
<text x="285.4" y="185.9">D</text>
<text x="35" y="199.9">1</text>
<text x="85" y="199.9">2</text>
<text x="135" y="199.9">3</text>
<text x="185" y="199.9">4</text>
<text x="235" y="199.9">5</text>
<text x="285" y="199.9">6</text>
</g>
<g font-size="1.8" fill="#008484">
<text x="50.1" y="19.4">+3.3V</text>
<text x="54.8" y="23.8">U9</text>
<text x="120" y="19.4">+3.3V</text>
<text x="124.6" y="23.8">U7</text>
<text x="170.8" y="23.2">+3.3V</text>
<text x="56" y="26.3">AS6C4008-55PCN</text>
<text x="125.9" y="26.3">AS6C4008-55PCN</text>
<text x="42.4" y="33.9">A1</text>
<text x="42.4" y="31.4">A0</text>
<text x="52.7" y="32.4" transform="rotate(-90 52.7 32.4)">VCC</text>
<text x="58.1" y="31.4">DQ0</text>
<text x="58.1" y="33.9">DQ1</text>
<text x="112.3" y="33.9">A1</text>
<text x="112.3" y="31.4">A0</text>
<text x="122.6" y="32.4" transform="rotate(-90 122.6 32.4)">VCC</text>
<text x="127.9" y="31.4">DQ0</text>
<text x="127.9" y="33.9">DQ1</text>
<text x="175.8" y="34.1">C7</text>
<text x="186.1" y="34.1">C11</text>
<text x="196.2" y="34.1">C4</text>
<text x="206.4" y="34.1">C22</text>
<text x="216.6" y="34.1">C17</text>
<text x="226.7" y="34.1">C30</text>
<text x="236.8" y="34.1">C6</text>
<text x="247" y="34.1">C19</text>
<text x="256.5" y="34.1">C32</text>
<text x="266.6" y="34.1">C3</text>
<text x="276.8" y="34.1">C2</text>
<text x="42.4" y="36.4">A2</text>
<text x="42.4" y="41.5">A4</text>
<text x="42.4" y="39">A3</text>
<text x="58.1" y="36.4">DQ2</text>
<text x="58.1" y="39">DQ3</text>
<text x="58.1" y="41.5">DQ4</text>
<text x="112.3" y="36.4">A2</text>
<text x="112.3" y="41.5">A4</text>
<text x="112.3" y="39">A3</text>
<text x="127.9" y="36.4">DQ2</text>
<text x="127.9" y="39">DQ3</text>
<text x="127.9" y="41.5">DQ4</text>
<text x="176" y="36.4">0.1u</text>
<text x="186.2" y="36.4">0.1u</text>
<text x="196.4" y="36.4">0.1u</text>
<text x="206.5" y="36.4">0.1u</text>
<text x="216.7" y="36.4">0.1u</text>
<text x="226.8" y="36.4">0.1u</text>
<text x="237" y="36.4">0.1u</text>
<text x="247.2" y="36.4">0.1u</text>
<text x="256.6" y="36.4">10u</text>
<text x="266.7" y="36.4">10u</text>
<text x="276.9" y="36.4">10u</text>
<text x="42.4" y="46.6">A6</text>
<text x="42.4" y="44.1">A5</text>
<text x="58.1" y="44.1">DQ5</text>
<text x="58.1" y="46.6">DQ6</text>
<text x="112.3" y="46.6">A6</text>
<text x="112.3" y="44.1">A5</text>
<text x="127.9" y="44.1">DQ5</text>
<text x="127.9" y="46.6">DQ6</text>
<text x="170.9" y="47.2">GND</text>
<text x="42.4" y="51.7">A8</text>
<text x="42.4" y="49.1">A7</text>
<text x="58.1" y="49.1">DQ7</text>
<text x="112.3" y="51.7">A8</text>
<text x="112.3" y="49.1">A7</text>
<text x="127.9" y="49.1">DQ7</text>
<text x="42.4" y="56.8">A10</text>
<text x="42.4" y="59.3">A11</text>
<text x="42.4" y="54.2">A9</text>
<text x="58.2" y="59.3">OE#</text>
<text x="58.3" y="56.8">CE#</text>
<text x="112.3" y="56.8">A10</text>
<text x="112.3" y="59.3">A11</text>
<text x="112.3" y="54.2">A9</text>
<text x="128" y="59.3">OE#</text>
<text x="128.1" y="56.8">CE#</text>
<text x="42.4" y="64.4">A13</text>
<text x="42.4" y="61.8">A12</text>
<text x="57.9" y="61.8">WE#</text>
<text x="112.3" y="64.4">A13</text>
<text x="112.3" y="61.8">A12</text>
<text x="127.7" y="61.8">WE#</text>
<text x="42.4" y="66.9">A14</text>
<text x="42.4" y="69.5">A15</text>
<text x="112.3" y="66.9">A14</text>
<text x="112.3" y="69.5">A15</text>
<text x="42.4" y="77.1">A18</text>
<text x="42.4" y="72">A16</text>
<text x="42.4" y="74.5">A17</text>
<text x="112.3" y="77.1">A18</text>
<text x="112.3" y="72">A16</text>
<text x="112.3" y="74.5">A17</text>
<text x="52.7" y="78.5" transform="rotate(-90 52.7 78.5)">VSS</text>
<text x="122.6" y="78.5" transform="rotate(-90 122.6 78.5)">VSS</text>
<text x="50.2" y="89.1">GND</text>
<text x="120.1" y="89.1">GND</text>
<text x="50.1" y="103.2">+3.3V</text>
<text x="120" y="103.2">+3.3V</text>
<text x="137.4" y="106.2">R19</text>
<text x="142.5" y="106.2">33R</text>
<text x="184.7" y="103.2">+3.3V</text>
<text x="202.2" y="106.2">R10</text>
<text x="207.3" y="106.2">33R</text>
<text x="249.5" y="103.2">+3.3V</text>
<text x="38.8" y="110.3">R5</text>
<text x="38.9" y="112.6">10k</text>
<text x="53.5" y="111.4">U2</text>
<text x="54.2" y="114">74LVC245</text>
<text x="124.1" y="111.4">U16</text>
<text x="125.3" y="114">74LVC244</text>
<text x="189.4" y="111.4">U5</text>
<text x="190.1" y="114">74LVC244</text>
<text x="254.2" y="111.4">U6</text>
<text x="254.9" y="114">74LVC244</text>
<text x="45.5" y="117.7">A0</text>
<text x="52.7" y="119.3" transform="rotate(-90 52.7 119.3)">VCC</text>
<text x="56.4" y="117.7">B0</text>
<text x="114.8" y="117.7">1A0</text>
<text x="122.6" y="118.8" transform="rotate(-90 122.6 118.8)">VCC</text>
<text x="125.9" y="117.7">1Y0</text>
<text x="179.6" y="117.7">1A0</text>
<text x="187.3" y="118.8" transform="rotate(-90 187.3 118.8)">VCC</text>
<text x="190.7" y="117.7">1Y0</text>
<text x="244.3" y="117.7">1A0</text>
<text x="252.1" y="118.8" transform="rotate(-90 252.1 118.8)">VCC</text>
<text x="255.4" y="117.7">1Y0</text>
<text x="45.5" y="120.3">A1</text>
<text x="45.5" y="122.8">A2</text>
<text x="45.5" y="125.3">A3</text>
<text x="56.4" y="125.3">B3</text>
<text x="56.4" y="122.8">B2</text>
<text x="56.4" y="120.3">B1</text>
<text x="114.8" y="120.3">1A1</text>
<text x="114.8" y="122.8">1A2</text>
<text x="114.8" y="125.3">1A3</text>
<text x="125.9" y="125.3">1Y3</text>
<text x="125.9" y="122.8">1Y2</text>
<text x="125.9" y="120.3">1Y1</text>
<text x="179.6" y="120.3">1A1</text>
<text x="179.6" y="122.8">1A2</text>
<text x="179.6" y="125.3">1A3</text>
<text x="190.7" y="125.3">1Y3</text>
<text x="190.7" y="122.8">1Y2</text>
<text x="190.7" y="120.3">1Y1</text>
<text x="244.3" y="120.3">1A1</text>
<text x="244.3" y="122.8">1A2</text>
<text x="244.3" y="125.3">1A3</text>
<text x="255.4" y="125.3">1Y3</text>
<text x="255.4" y="122.8">1Y2</text>
<text x="255.4" y="120.3">1Y1</text>
<text x="45.5" y="127.9">A4</text>
<text x="45.5" y="130.4">A5</text>
<text x="56.4" y="130.4">B5</text>
<text x="56.4" y="127.9">B4</text>
<text x="114.8" y="130.4">2A1</text>
<text x="114.8" y="127.9">2A0</text>
<text x="125.9" y="127.9">2Y0</text>
<text x="125.9" y="130.4">2Y1</text>
<text x="179.6" y="130.4">2A1</text>
<text x="179.6" y="127.9">2A0</text>
<text x="190.7" y="127.9">2Y0</text>
<text x="190.7" y="130.4">2Y1</text>
<text x="244.3" y="130.4">2A1</text>
<text x="244.3" y="127.9">2A0</text>
<text x="255.4" y="127.9">2Y0</text>
<text x="255.4" y="130.4">2Y1</text>
<text x="45.5" y="133">A6</text>
<text x="45.5" y="135.5">A7</text>
<text x="56.4" y="135.5">B7</text>
<text x="56.4" y="133">B6</text>
<text x="114.8" y="135.5">2A3</text>
<text x="114.8" y="133">2A2</text>
<text x="125.9" y="133">2Y2</text>
<text x="125.9" y="135.5">2Y3</text>
<text x="179.6" y="135.5">2A3</text>
<text x="179.6" y="133">2A2</text>
<text x="190.7" y="133">2Y2</text>
<text x="190.7" y="135.5">2Y3</text>
<text x="244.3" y="135.5">2A3</text>
<text x="244.3" y="133">2A2</text>
<text x="255.4" y="133">2Y2</text>
<text x="255.4" y="135.5">2Y3</text>
<text x="45.5" y="140.6">A-&gt;B</text>
<text x="45.5" y="143.1">CE</text>
<text x="114.8" y="140.6">1OE</text>
<text x="114.8" y="143.1">2OE</text>
<text x="179.6" y="140.6">1OE</text>
<text x="179.6" y="143.1">2OE</text>
<text x="244.3" y="140.6">1OE</text>
<text x="244.3" y="143.1">2OE</text>
<text x="52.7" y="144" transform="rotate(-90 52.7 144)">GND</text>
<text x="122.6" y="144.5" transform="rotate(-90 122.6 144.5)">GND</text>
<text x="187.3" y="144.5" transform="rotate(-90 187.3 144.5)">GND</text>
<text x="252.1" y="144.5" transform="rotate(-90 252.1 144.5)">GND</text>
<text x="50.2" y="157.7">GND</text>
<text x="120.1" y="157.7">GND</text>
<text x="184.9" y="157.7">GND</text>
<text x="249.6" y="157.7">GND</text>
</g>
<g font-size="1.8" fill="#0000c2">
<text x="252.7" y="42.4">Near</text>
<text x="252.7" y="44.4">SDcard</text>
<text x="27.9" y="92.7">512Kbytes RAM (equivalent to 2 x MAP256K RAM boards)</text>
<text x="107.9" y="91.9">Optional second RAM (if fitted, total RAM is</text>
<text x="107.9" y="94">equivalent to 4 x MAP256K RAM boards)</text>
<text x="19" y="101.8">Pullup is data-sheet</text>
<text x="19" y="103.8">recommendation to keep</text>
<text x="19" y="105.9">the outputs tristated during</text>
<text x="19" y="107.9">power-up.</text>
<text x="107.9" y="160.5">74LVC244 required for level translation in 5V -&gt; 3V3 direction. Not</text>
<text x="107.9" y="162.6">required for 3V3 -&gt; 5V direction but used as buffers for some signals .</text>
</g>
</svg>
